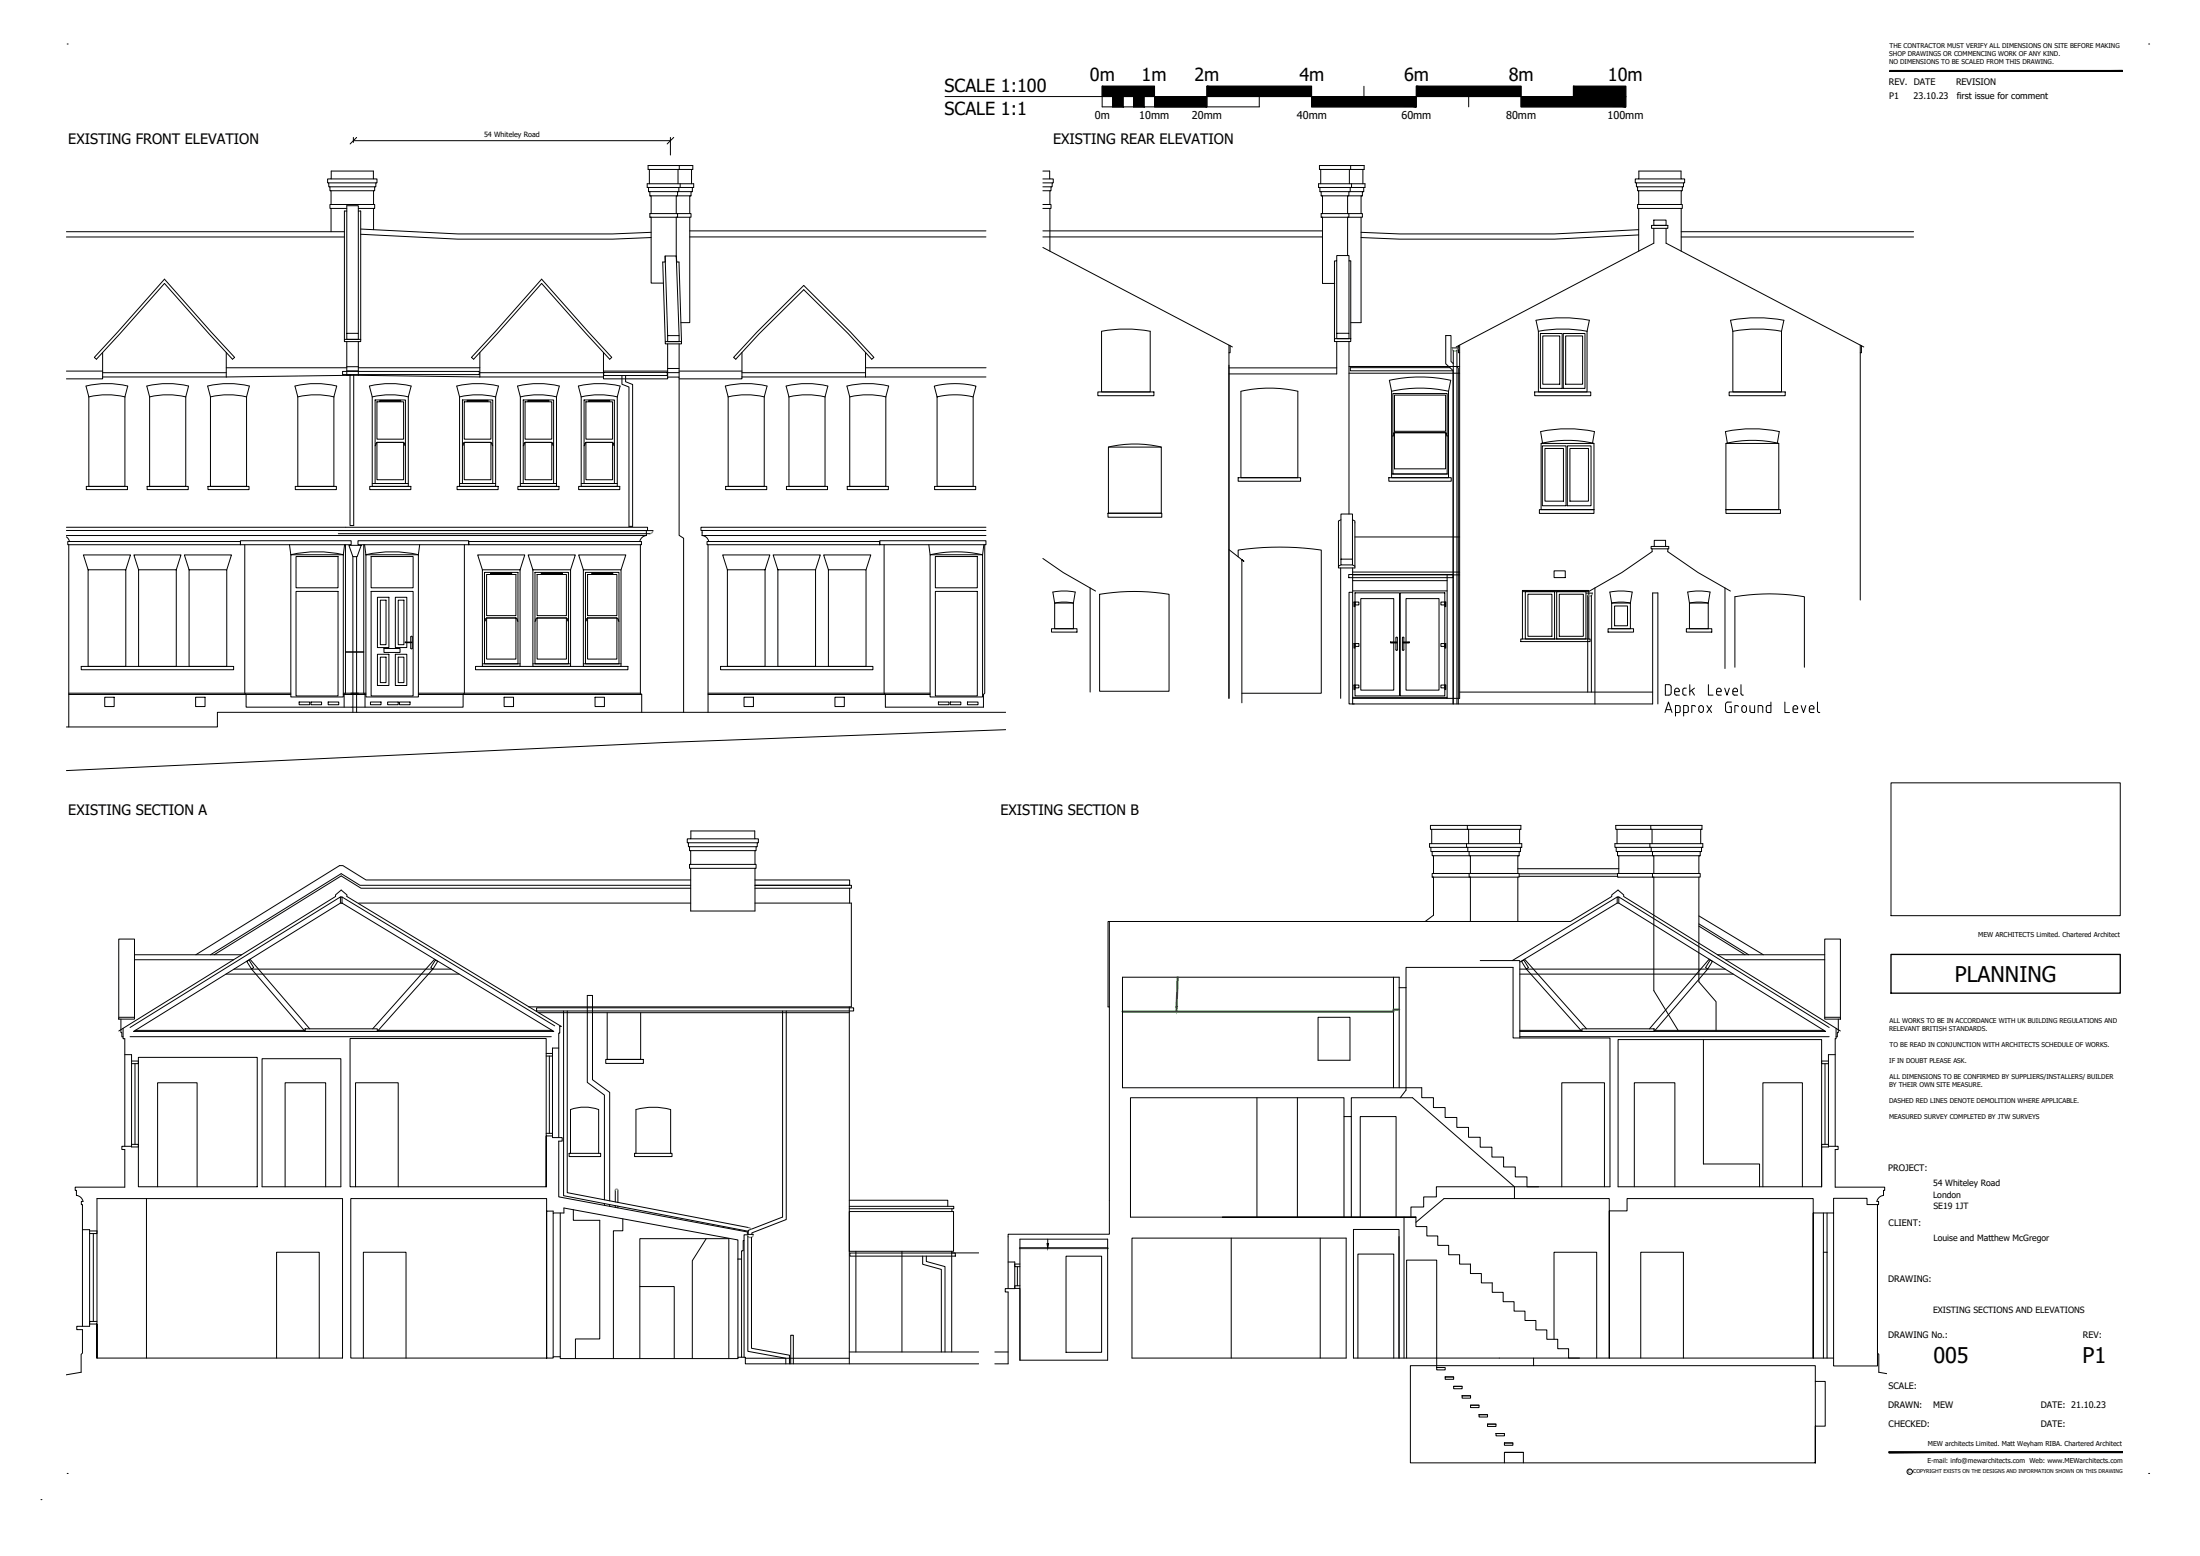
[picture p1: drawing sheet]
<svg xmlns="http://www.w3.org/2000/svg" width="420mm" height="297mm" viewBox="0 0 420 297" stroke-linecap="round" stroke-linejoin="round" font-family="sans-serif">
<!-- layer: Elevation - Road -->
<g fill="none" stroke="#000" stroke-width=".19">
<path d="M62.8 34.9h9M63 35.7h8.6M63.2 39.8h3M63.2 39h8.1M63.2 36.4h8.1M63.3 34.2h8M68.4 39.8h2.9M123.6 35.8h8.9M123.8 32.3h8.5M123.9 36.6h8.3M124 35.1v-2.8h-.2v-.7h8.5v.7h-.2v2.8M124.1 37.4h7.9"/>
<path d="M129.7 31.6v.7h-.2v2.8M129.9 35.1v.7h-.3v.8h-.2v.8h-.3v3.4h.3v.7h-.3v7.4l.6 15.2M12.7 44.2h53.1M12.7 45.2h53.1M31.4 53.3l8.9 10.1 4.5 4.8-.4 .4-13-14.5-13 14.5-.4-.4zM66.2 40.3h-.4v24.5M68.4 40.3h.5v24.5M68.9 44.7l18.5 1h29.6l7.4-.4M68.9 43.7l18.6 1h29.5l7.4-.3M71.3 43.8v-4h.3v-.8h-.3v-2.6h.3v-.7h.2v-.8h.2v-.7h-.7v-1.5h-8v1.5h-.7v.7h.2v.8h.2v.7h.2v2.6h-.2v.8h.2v4.4M103.4 53.3l13.4 14.9-.4 .4-13-14.5-12.9 14.5-.5-.4 4.5-4.8zM124.1 41.5h7.9v-.7h-.3v-3.4h.3v-.8h.2v-.8h.3v-.7h-8.9v.7h.3v.8h.2v.8h.3v3.4h-.3v.7h.3v12.5h2.3"/>
<path d="M124.1 40.8h7.6M127 48.9l.5 15.2M131.7 41.5v20.1h-1.7M131.7 45.2h56.6M131.7 44.1h56.6M12.7 70.8h6.9M16.4 73.7a16.8 16.8 0 0 1 8 0l-.5 2.1v17.1h-6.9v-17.1zM17 75.8a14.8 14.8 0 0 1 6.9 0M19.6 72v.3h-6.9M19.6 71.1h23.6M19.6 72h23.6M19.6 67.3v4.7"/>
<path d="M28 73.7a16.8 16.8 0 0 1 8 0l-.5 2.1v17.1h-6.9v-17.1zM28.6 75.8a14.8 14.8 0 0 1 6.9 0M39.7 73.7a17 17 0 0 1 7.9 0M39.7 73.7l.5 2.1M40.2 75.8a14.8 14.8 0 0 1 6.9 0M40.2 75.8v17.1h6.9v-17.1M43.2 70.2h23M43.2 67.3v4.7M47.6 73.7l-.5 2.1M56.9 75.8a14.8 14.8 0 0 1 6.9 0M56.9 75.8v17.1h6.9v-17.1M56.9 75.8l-.6-2.1a17 17 0 0 1 8 0l-.5 2.1"/>
<path d="M65.4 70.9h26.1v.6h-26.1zM65.8 64.8h3.1v.4h-3.1zM66.2 63.6h2.2v1.2h-2.2zM66.2 63.6v-24.3h2.2v24.3M66.2 65.2v6.4h2.2M66.2 70.8h2.2M66.2 70h2.2M66.8 71.5v28.8h.8v-28.8M67 71.6l-23.8 .4M68.4 65.2v6.4M68.4 70.2h23.2M68.4 71.6l23.2 .4"/>
<path d="M71.1 75.8v17.1h6.9v-17.1M71.1 75.8l-.5-2.1a17 17 0 0 1 7.9 0l-.5 2.1M71.1 75.8a14.8 14.8 0 0 1 6.9 0M71.6 76.4h5.8v15.9h-5.8zM72 76.7h5.1v7.1h-5.1zM72.5 76.4h4v.2h-4zM87.8 75.8v17.1h6.9v-17.1M87.8 75.8l-.6-2.1a17 17 0 0 1 8 0l-.5 2.1M87.8 75.8a14.8 14.8 0 0 1 6.9 0M88.3 76.4h5.8v15.9h-5.8zM88.7 76.7h5.1v7.1h-5.1zM89.2 76.4h4v.2h-4z"/>
<path d="M91.6 67.3v4.7M91.6 71.1h23.7M91.6 72h23.7M98.8 73.7a16.8 16.8 0 0 1 8 0l-.5 2.1v17.1h-6.9v-17.1zM99.4 75.8a14.8 14.8 0 0 1 6.9 0M99.9 76.4h5.8v15.9h-5.8zM100.3 76.7h5.1v7.1h-5.1zM100.8 76.4h4v.2h-4zM111 75.8a14.8 14.8 0 0 1 6.9 0M111 75.8v17.1h6.9v-17.1M111 75.8l-.5-2.1a17 17 0 0 1 7.9 0l-.5 2.1M111.5 76.4h5.8v15.9h-5.8z"/>
<path d="M111.9 76.7h5.1v7.1h-5.1zM112.4 76.4h4v.2h-4zM115.3 72v.3h12.2v-.3h2.2v30.2l.9 .6v33.2M115.3 67.3v4.7M115.3 70.8h12.2M115.3 71.1h12.1v.6h-12.1zM118.8 71.7v1.6l1.3 .6v26.6h.7v-27.1l-1.3-.5v-1.2M127.1 65.2h3.1v.4h-3.1zM127.1 65.2l-.5-15.2h.5l-.1-1.1h2.1l.2 1.1h.4l.5 15.2M127.5 64.1h2.2v1.1h-2.2zM127.5 71.1h2.2M127.5 65.6v6.4"/>
<path d="M127.5 70.3h2.2M129.7 65.6v6.4M129.7 70.8h12M139.1 75.8a14.8 14.8 0 0 1 6.9 0M139.1 75.8v17.1h6.9v-17.1M139.1 75.8l-.6-2.1a17 17 0 0 1 8 0l-.5 2.1M141.7 72v.3h-12M141.7 71.1h23.6M141.7 72h46.6M141.7 67.3v4.7M144.6 63.4l8.9-8.9 8.9 8.9 4.5 4.8-.4 .4-4.5-4.9-8.5-8.4-8.5 8.4-4.5 4.9-.4-.4zM150.1 73.7a17 17 0 0 1 8 0l-.5 2.1"/>
<path d="M150.1 73.7l.6 2.1M150.7 75.8a14.8 14.8 0 0 1 6.9 0M150.7 75.8v17.1h6.9v-17.1M161.8 73.7a16.8 16.8 0 0 1 7.9 0l-.5 2.1v17.1h-6.9v-17.1zM162.3 75.8a14.8 14.8 0 0 1 6.9 0M165.3 70.2h23M165.3 67.3v4.7M179 75.8a15.2 15.2 0 0 1 6.9 0v17.1h-6.9zM179 75.8l-.6-2.1a16.9 16.9 0 0 1 8 0l-.5 2.1M16.5 92.9h7.8v.6h-7.8zM28.1 92.9h7.9v.6h-7.9zM39.7 92.9h7.9v.6h-7.9z"/>
<path d="M56.4 92.9h7.8v.6h-7.8zM70.6 92.9h7.9v.6h-7.9zM71.1 92.3h6.9M71.8 84.7v.2M71.8 84.9l-.2 .2M72 84.4l-.2 .3M72 84.5l5.1-.1 .3 .6M72 84.5h5.1v7.1h-5.1zM77.4 85v.1M87.3 92.9h7.8v.6h-7.8zM87.8 92.3h6.9M88.6 84.5l5.2-.1 .3 .7"/>
<path d="M88.7 84.4l-.4 .7M88.7 84.5h5.1v7.1h-5.1zM98.9 92.9h7.9v.6h-7.9zM99.4 92.3h6.9M100.3 84.5l5.1-.1 .1 .2M100.3 84.4l-.4 .7M100.3 84.5h5.1v7.1h-5.1zM105.5 84.6l.1 .1M105.6 84.7v.2M105.6 84.9l.1 .2M110.5 92.9h7.9v.6h-7.9zM111 92.3h6.9"/>
<path d="M111.9 84.5h5.1v7.1h-5.1zM117 84.5l-5.1-.1-.4 .7M117 84.4l.3 .7M138.6 92.9h7.8v.6h-7.8zM150.2 92.9h7.8v.6h-7.8zM161.8 92.9h7.9v.6h-7.9zM178.5 92.9h7.8v.6h-7.8zM12.7 100.7h111v.6h-.3v.9h-110.7M12.7 102.5l.4 .4 .2 .5M12.7 101.3h112M12.9 103.4h33v.6h-33zM13.1 104v34.8"/>
<path d="M16.8 108.8l-.9-2.9h9l-.9 2.9h-7.2v18.4h7.2v-18.4M26.5 108.8l-.9-2.9h9l-.9 2.9h-7.2v18.4h7.2v-18.4M36.1 108.8h7.2v18.4h-7.2zM36.1 108.8l-.9-2.9h9l-.9 2.9M45.9 103.2h21.2v.8h-21.2zM46.7 104v28.3l.3 .3v2.4h41.4v-2.4l.3-.3v-28.3M55.3 104l.2 1.9a22.7 22.7 0 0 1 10.1 0M55.5 105.9h10.1v27.2h-10.1zM56.5 112.9h8.1v20h-8.1zM56.5 106.2h8.1v6h-8.1zM64.6 101.9h59.5M65.8 104l-.2 1.9"/>
<path d="M66 104v28.3l-.3 .3v2.4M66.6 104.1h2.4l-.8 2.2h-.8zM67.4 106.3v29.7M68.1 106.3v29.7M68.4 103.2h21.1v.8h-21.1zM69.5 104v28.3l.2 .3v2.4M69.6 104l.3 1.9M69.9 105.9h10v27.2h-10zM70.9 112.9h8v20h-8zM70.9 106.2h8v6h-8zM72.1 114h2.2v9.6h-2.2zM72.6 114.6h1.1v8.5h-1.1z"/>
<path d="M76.1 114.6h1v8.5h-1zM80.1 104l-.2 1.9a22.7 22.7 0 0 0-10 0M89.5 103.4h33v.6h-33zM92.1 108.8h7.2v18.4h-7.2zM92.1 108.8l-.9-2.9h9l-.9 2.9M92.5 109.3h6.4v17.4h-6.4zM92.6 118.5l-.1 .1M92.9 109.7h5.6v7.8h-5.6zM92.9 118h5.6v7.8h-5.6zM93.7 109.3h4v.2h-4zM98.5 118h-5.6l-.2 .2-.1 .3M98.5 118l.3 .2 .1 .4"/>
<path d="M101.8 108.8h7.2v18.4h-7.2zM101.8 108.8l-.9-2.9h9l-.9 2.9M102.2 109.3h6.4v17.4h-6.4zM102.6 118h5.6l.2 .2 .1 .3M102.6 118l-.3 .2-.1 .4M102.6 109.7h5.6v7.8h-5.6zM102.6 118h5.6v7.8h-5.6zM103.4 109.3h4v.2h-4zM108.5 118.5l.1 .1M111.4 108.8h7.2v18.4h-7.2zM111.4 108.8l-.9-2.9h9l-.9 2.9M111.8 109.3h6.4v17.4h-6.4z"/>
<path d="M112.2 118h5.6l.4 .5M112.2 118l-.2 .2-.2 .4M112.2 109.7h5.6v7.8h-5.6zM112.2 118h5.6v7.8h-5.6zM113 109.3h4v.2h-4zM118.1 118.5l.1 .1M122.3 104v28.3M123.4 102.2a1.43 1.43 0 0 0-1.2 1.2M134.1 101.3h54.2M134.1 102.2a1.43 1.43 0 0 1 1.3 1.2M135 103.4h33v.6h-33zM135.2 104v32"/>
<path d="M138.9 108.8l-.9-2.9h9l-.9 2.9h-7.2v18.4h7.2v-18.4M148.6 108.8l-.9-2.9h9l-.9 2.9h-7.2v18.4h7.2v-18.4M158.2 108.8h7.2v18.4h-7.2zM158.2 108.8l-.9-2.9h9l-.9 2.9M168 103.2h20.3v.8h-20.3zM168.8 104v28.3l.3 .3v2.4h18.7v-2.4l.3-.3v-28.3M177.4 104l.2 1.9a22.7 22.7 0 0 1 10.1 0l.2-1.9M177.6 105.9h10.1v27.2h-10.1zM178.6 112.9h8v20h-8zM178.6 106.2h8v6h-8zM188.3 100.7h-54.4v.6h.2v.9h54.2M13.1 132.3h42.4"/>
<path d="M13.1 132.6h42.4M15.5 127.2h29.1v.7h-29.1zM20 133.1h1.8v1.8h-1.8zM37.4 133.1h1.8v1.8h-1.8zM57.1 134h2.1v.5h-2.1zM59.4 134h2v.5h-2zM62.7 134h2v.5h-2zM65.6 132.3h4.3M65.6 132.6h4.3M66 124.5h3.5M70.7 134h2.1v.5h-2.1zM72.1 124.9h2.2v6h-2.2z"/>
<path d="M72.6 125.5h1.1v4.8h-1.1zM73.3 123.8h3.1v.8h-3.1zM74 134h2.1v.5h-2.1zM75.5 124.9h2.2v6h-2.2zM76.1 125.5h1v4.8h-1zM76.3 134h2v.5h-2zM77.4 122.6h1.3v.1h-1.3zM77.7 122.6v-8.6h-2.2v9.6h2.2v-.9M78.4 121.6v1M78.4 121.6l.2-.1 .1 .1M78.7 121.6v2.1l-.1 .2-.2-.2v-1M79.9 132.3h42.4"/>
<path d="M79.9 132.6h42.7M90.8 127.2h29.1v.7h-29.1zM92.1 126.7h7.2M96.3 133.1h1.8v1.8h-1.8zM101.8 126.7h7.2M111.4 126.7h7.2M113.6 133.1h1.8v1.8h-1.8zM122.3 132.3l.3 .3v3.4M135.2 132.3h42.4M135.2 132.6h42.4M137.6 127.2h29.1v.7h-29.1zM142.1 133.1h1.8v1.8h-1.8z"/>
<path d="M159.5 133.1h1.7v1.8h-1.7zM179.2 134h2v.5h-2zM181.5 134h2v.5h-2zM184.8 134h2v.5h-2zM192.1 136h-150.6v2.8h-28.8M192.1 139.3l-65 2.4-114.4 5.4"/>
</g>
<path d="M124.7 101.3l-.1 .3-.5 .3" fill="none" stroke="#ffa500" stroke-width=".25"/>
<!-- layer: OSEL_Dim 50 -->
<path d="M67.5 26.2v1M67.5 26.9h60.5M128 26.2v3.4" fill="none" stroke="#000" stroke-width=".19"/>
<!-- layer: 0 -->
<path d="M68.1 26.2l-1.2 1.3M128.7 26.2l-1.3 1.3M361.1 149.4h43.8v25.4h-43.8z" fill="none" stroke="#000" stroke-width=".19"/>
<!-- layer: Elevation - Rear -->
<g fill="none" stroke="#000" stroke-width=".19">
<path d="M199.2 32.7h1.3v1.5h.7v.7h-.3v.8h-.2v.7h-.2v2.6h.2v.8h-.2v8.1M199.2 39.8h1.3M199.2 39h1.3M199.2 36.4h1.3M199.2 35.7h1.5M199.2 34.9h1.7M199.2 34.2h1.3M251.8 35.8h8.9M252 32.3h8.5M252.1 36.6h8.3M252.2 35.1v-2.8h-.2v-.7h8.5v.7h-.2v2.8M252.3 37.4h7.9"/>
<path d="M257.9 31.6v.7h-.2v2.8M258.1 35.1v.7h-.2v.8h-.3v.8h-.2v3.4h.2v.7h-.2v7.3M312.5 34.9h9M312.7 35.7h8.6M313 39.8h8.1M313 39h8.1M313 36.4h8.1M313 34.2h8M199.2 45.2h53.4M199.2 44.1h53.4M199.2 47.2l36.2 19M252.3 41.5h7.9v-.7h-.3v-3.4h.3v-.8h.2v-.8h.3v-.7h-8.9v.7h.3v.8h.2v.8h.3v3.4h-.3v.7h.3v12.6h2.3"/>
<path d="M252.3 40.8h7.6M255.3 49.8v13.8M257.6 49.8v13.8M259.9 41.5v20.1h-1.9M313 44.8l-16.1 .9h-29.6l-7.4-.4M313 43.8l-16.1 .9h-29.6l-7.4-.3M313 47.9v-8.1h-.3v-.8h.3v-2.6h-.3v-.7h-.2v-.8h-.2v-.7h.7v-1.5h8v1.5h.7v.7h-.2v.8h-.2v.7h-.2v2.6h.2v.8h-.2v8.1M315.4 43h3.1v.6h-3.1zM315.8 42h2.4v1h-2.4zM315.8 43.6v2.8l-37.7 19.8M318.2 43.6v2.8l37.7 19.8M321.1 44.2h44.4"/>
<path d="M321.1 45.2h44.4M209.7 74.8h10.7v.7h-10.7zM210.4 63.2a25.1 25.1 0 0 1 9.3 0v11.6h-9.3zM234.7 65.9v67.4M234.7 70.2h20.6M234.9 66v1.3h-.2M237 74.7v16.5h10.9v-16.5M237 74.7a24.9 24.9 0 0 1 10.9 0M254.9 64.7h3.1v.5h-3.1zM254.9 64.7v-14.9h.4v-1h2.3v1h.4v14.9M255.3 63.6h2.3v1.1h-2.3zM255.3 65.2v6.2h-20.6"/>
<path d="M257.6 70h21.2M257.6 71.2h21.2M257.6 65.2v32.9M265.3 72.6a27 27 0 0 1 11.8 0l-.5 2.1v16.5h-10.8v-16.5zM265.8 74.7a24.9 24.9 0 0 1 10.8 0M266 75.1h10.4v15.4h-10.4zM266.3 75.4h9.8v6.9h-9.8zM276.9 70.2h-19v.6h19.6M277.3 66.4h1.1M277.5 69.4l-.4-.4v-4.9h-1v5.3l1.4 1.3v63.7M277.5 66.9v67.5M278.2 70.1l.3 .2v64.1"/>
<path d="M278.2 66.9v67.5M278.5 66v1.3h.3M278.8 65.9v67.4h-2.4M293.1 74.8h10.7v.7h-10.7zM293.3 61.1l.5 2.1M293.8 63.2v11.6h9.3v-11.6M293.8 63.2a25.2 25.2 0 0 1 9.3 0M294.2 63.7h4.1v10.4h-4.1zM294.6 64.1h3.3v9.2h-3.3zM298.6 63.7h4.1v10.4h-4.1zM299 64.1h3.2v9.2h-3.2zM303.5 61.1l-.4 2.1"/>
<path d="M303.5 61.1a27.3 27.3 0 0 0-10.1 0M330.2 74.8h10.7v.7h-10.7zM330.5 61.1l.4 2.1v11.6h9.3v-11.6M330.5 61.1a27.3 27.3 0 0 1 10.2 0M330.9 63.2a25.2 25.2 0 0 1 9.3 0M340.7 61.1l-.5 2.1M355.3 65.9v48.7M355.5 66v1.3h-.2M211.6 98h10.3v.7h-10.3zM211.7 85.4h10.1v12.6h-10.1zM211.7 85.3a22.2 22.2 0 0 1 10.1 0M236.5 91.2h11.9v.7h-11.9z"/>
<path d="M256.1 99.2l-.5 .3v8.6M258.3 99.2l.5 .3v8.6M265.2 91.2h12v.7h-12zM265.8 90.5h10.8M266 83.3l.2-.7h10l.2 .7M266.3 82.6h9.8v6.9h-9.8zM294 97.3h10.4v.7h-10.4zM294.2 82.4l.4 2.2M294.2 82.4a24.7 24.7 0 0 1 10.3 0l-.4 2.2M294.3 84.7h10.1v12.6h-10.1zM294.3 84.6a22.2 22.2 0 0 1 10.1 0M294.6 85.1h4.5v11.4h-4.5z"/>
<path d="M295.1 85.6h3.5v10.1h-3.5zM299.3 85.1h4.6v11.4h-4.6zM299.8 85.6h3.6v10.1h-3.6zM329.6 97.3h10.4v.7h-10.4zM329.6 84.7h10.1v12.6h-10.1zM329.6 84.6a22.2 22.2 0 0 1 10.1 0M329.9 84.6l-.4-2.2a24.7 24.7 0 0 1 10.3 0l-.4 2.2M199.2 106.6l3.8 2.7 6.2 3.5M201.1 113l1.8-.2 2.5 .2-.4 2.1-1.8-.2-1.8 .2zM201.4 115.1h3.6v4.9h-3.6zM208.2 112.2v19.9M210 113.4a41 41 0 0 1 13.3 0v18.6h-13.3z"/>
<path d="M234.7 104.9l2.9 2.3-.4-.4v27.4M236.5 106.3v-1.3a56.4 56.4 0 0 1 15.8 0v27.3h-15.1M256 108.4v24.9M256.1 106.7h2.2v-8.6h-2.2v9.7h2.2v-1.1M256.1 107.8l-.5 .3v.3h3.2v-.3l-.5-.3M257.6 109.7h19.9v.6h-19.9zM258.3 113.1h-.7v21.3h1M258.3 108.4v26h57.3v-21.2h1v21.2M258.3 112.8h18.1M258.3 110.8h18.1M258.3 109.7h20.5M258.3 109.2h20.5"/>
<path d="M258.6 114.9h.2v.9h-.2zM258.8 102.5h20M258.8 114.9h.7v.6h-.7zM258.8 113.2h8.5v19.6h-8.5zM267.4 113.2h8.5v19.6h-8.5zM275.2 114.9h.7v.6h-.7zM275.9 114.9h.2v.9h-.2zM276.4 109.7v23.6h-18.1M290.8 112.9h12.6M291.3 112.9h5.6v9.1h-5.6zM291.8 113.4h4.6v8.1h-4.6zM296.8 109h2.1v1.3h-2.1z"/>
<path d="M297.3 112.9h5.6v9.1h-5.6zM297.8 113.4h4.6v8.1h-4.6zM302.9 113.2h1.2M303.2 113.7v18.4M303.9 113.7v18.4M304.6 112.2v22.2M307.4 113l1.9-.2 2.4 .2-.3 2.1-1.8-.2-1.8 .2zM307.8 115.1h3.6v4.9h-3.6zM308.4 115.7h2.4v3.8h-2.4zM315.3 104.3h3.4v.5h-3.4zM315.5 104.8v.5l-5.7 4-6.2 3.5M315.9 104.3v-1.1h2.2v1.1"/>
<path d="M318.5 104.8v.5l5.8 4 6.2 3.5M322.3 113l1.9-.2 2.4 .2-.4 2.1-1.7-.2-1.8 .2zM322.7 115.1h3.5v4.9h-3.5zM329.4 112.2v15.4M200.8 120h4.9v.7h-4.9zM258.3 133.1h18.1M258.6 130.8h.2v.8h-.2zM258.6 122.9h.2v.8h-.2zM258.8 130.8h.7v.5h-.7zM258.8 122.9h.7v.5h-.7zM265.6 122.6h1.2v.1h-1.2zM266.2 122.6v-8.3h-6.3v17.4h6.3v-9"/>
<path d="M266.6 122.7v1.3l.1 .2 .2-.2M266.6 121.8v.8M266.6 121.8l.1-.2 .2 .2M266.9 121.8v2.2M267.8 121.8v2.2l.2 .2 .1-.2M267.8 121.8l.2-.2 .1 .2M267.9 122.6h1.2v.1h-1.2zM268.1 121.8v.8M268.1 122.7v1.3M268.5 122.6v-8.3h6.3v17.4h-6.3v-9M275.2 130.8h.7v.5h-.7zM275.2 122.9h.7v.5h-.7z"/>
<path d="M275.9 130.8h.2v.8h-.2zM275.9 122.9h.2v.8h-.2zM278.8 132.1h36.8M290.4 122h13.3v.5h-13.3zM290.8 122v-9.3h12.6v9.3M307.1 120h4.9v.7h-4.9zM322.1 120h4.8v.7h-4.8zM331.3 127.4v-13.5a40.3 40.3 0 0 1 13.3 0v13.5"/>
</g>
<path d="M277.3 66.4a.59 .59 0 0 0 .6 .6 .59 .59 0 0 0 .5-.6M302.9 113.2a.59 .59 0 0 0 .6 .6 .59 .59 0 0 0 .6-.6" fill="none" stroke="#ffa500" stroke-width=".25"/>
<!-- layer: Descriptive Txt -->
<g fill="none" stroke="#000" stroke-width=".19">
<path d="M318 136l.7-2 .6 2M318.1 130.7h.6l.4 .2 .1 1.4-.3 .3-.8 .1zM318.2 135.5h.9M319.8 132h.9a.46 .46 0 0 0-.3-.6 .46 .46 0 0 0-.6 .4l.1 .7 .3 .2h.5M320 136h.6l.2-.1 .1-.9-.2-.3h-.7v2M321.4 131.7v.8l.7 .2M321.5 136h.6l.3-.1v-.9l-.1-.3h-.8v2M322.1 131.4h-.6l-.1 .3M322.7 130.7v2M323 131.8l.6 .9M323.5 134.7h-.4v1.3M323.5 134.7l.3 .2"/>
<path d="M323.6 131.4l-.9 .6M324.5 134.9a.44 .44 0 0 1 .5-.2 .44 .44 0 0 1 .3 .4v.5a.44 .44 0 0 1-.4 .4 .44 .44 0 0 1-.5-.4zM326 134.7l.9 1.3M326.3 130.7v2h.9M326.9 134.7l-.9 1.3M327.8 132h.9a.46 .46 0 0 0-.3-.6 .46 .46 0 0 0-.6 .4l.1 .7 .3 .2h.5M329.4 131.4l.4 1.3 .5-1.3M330 134h.7M330 134l-.4 .2-.1 1.4 .3 .4h.2M330.3 134.9h.4v1.1h-.7M330.9 131.8l.1 .7 .3 .2h.5M331 131.8a.46 .46 0 0 1 .5-.4 .46 .46 0 0 1 .3 .6h-.9"/>
<path d="M332 134.9l-.2-.2h-.5v1.3M332.5 130.7v1.7l.2 .3h.2M332.7 135.1v.5M332.7 135.1a.44 .44 0 0 1 .4-.4 .44 .44 0 0 1 .4 .4v.5a.44 .44 0 0 1-.4 .4 .44 .44 0 0 1-.4-.4M334.2 134.7v1l.3 .3h.6v-1.3M335.8 136v-1.3h.5l.3 .2 .1 1.1M338.2 134v2h-.7l-.2-.3 .1-.8 .3-.2h.5M340.9 134v2h.9M342.4 135.4h.9a.46 .46 0 0 0-.3-.7 .46 .46 0 0 0-.6 .4l.1 .8 .3 .1h.5M344 134.7l.4 1.3 .5-1.3M345.5 135.1v.6l.2 .3h.7M345.6 135.1a.46 .46 0 0 1 .5-.4 .46 .46 0 0 1 .3 .7h-.9"/>
<path d="M347.1 134v1.7l.2 .3h.2"/>
</g>
<!-- layer: Elevation - Side -->
<g fill="none" stroke="#000" stroke-width=".19">
<path d="M131.9 158.6h12.2v1.5h.7v.8h-.2v.7h-.2v.8h-.2v2.6h.2v.8h-.2v8.1h-12.3v-8.1h-.2v-.8h.2v-2.6h-.2v-.8h-.2v-.7h-.2v-.8h.6zM22.7 179.3h3v15.2h-3zM65 172.4v-1.2l-40.2 24.9M65 171.2h.3v1.2M65.3 171.2l40.6 24.6M68.5 172.4h63.4M131.5 160.9h13.1M131.7 161.6h12.7M131.9 169h-63.2l-3.5-2.2-25 15.5M131.9 169.6h-62.9l-3.8-2.4-24.3 15.1M131.9 168h-62l-4.4-2.8h-.7l-27.4 17.1M131.9 165.8h12.3"/>
<path d="M131.9 165h12.3M131.9 162.4h12.3M131.9 160.1h12.2M144.2 168h18.1v1h-18.1h18.4v.6h-18.4M144.2 172.4h18.4v19.8h-61.6M162.3 169.6v2.8M22.7 194.2h3M22.7 196.8l41.4-25.7v-.3l1.1-.9 1.1 .9v.3l40.9 24.8h-.3v1.3h-.2v20M23.1 194.5v2.6h.2v.8h.2M23.5 196.3v2h.3v20.5M24.8 197.9h80.5M25.5 196.9l39.5-24.5h.3l40.5 24.5z"/>
<path d="M25.7 182.3h20.5M25.7 183.2h18.9M25.8 196.7h32.5M43.2 186h44.5M44.7 185h41.4M47.1 183.5l.5-.2 .9 1.4-.5 .3zM47.7 183.1l11.5 13.3M48 185l10.3 11.9M58.3 196.4h13.8v.5h-13.8zM72.1 196.7h33.3M82.7 185l-10.6 11.9M83 183.1l-11.8 13.3"/>
<path d="M83.2 183.3l.4 .2-.9 1.5-.4-.3zM102.5 192.4h60.5v.6h-60.5zM102.9 193.3h59.3M107.6 193v35.3l35.3 6.7M108.3 193v34.7l34.7 6.7M116 193.3v8.9h6.4v-8.9M149.5 193v39.3l-6.6 2.6v.7M150.2 193v39.8l-6.6 2.6v.2M162.2 192.2v68.2M23.8 201.3h1.3v17.7h1.3v-.5h-1.3M25.1 202.6h1.3v.4h-1.3M25.1 218.8h-1.8v.6h.5v7.2h-9.4v.6h.2v1a1.43 1.43 0 0 1 1.3 1.1"/>
<path d="M25.8 203v15.5M26.4 201.9h22.7v24.7h-22.7zM50 202.1h15.1v24.5h-15.1zM104.3 216.4h1.2v.8h1.9v.6h-.7v10.7l36 6.7v.5h-.6v1.1h-.2v2h-.3v20.3h.7v.2h19.9M104.3 201.1h1.2v15.7h-1.2v9.8v-28.3h-37.4v28.3h37.4M104.9 201.6v14.8M106.7 200.1h-1.2v1.5h-1.2M109 211.8v8.4M109 211.8a7.9 7.9 0 0 1 5.3 0M114.3 211.8v8.4M115.7 202.2h7.2v.8h-7.2zM121.5 211.8v8.4"/>
<path d="M121.5 211.8a12.5 12.5 0 0 1 6.6 0M128.1 211.8v8.4M15.7 234.7h1.4v18.1M15.9 229.3h-.4v.7h.2v23.2M17.1 235h1.4v.5h-1.4M17.8 235.5v16.8M28 228.8v30.5M30.1 226.6v-19.9h7.5v19.9M54.5 226.6v-19.9h7.7v19.9M67.9 226.6v-19.9h8.2v19.9M105.6 231.6v-.4h-1.2v28.1v-30.5h-37.4v30.5h38.6v-.3h1.4v.4h33.9v-.3h.7M107 231.6v27.4"/>
<path d="M108.7 220.2h6v.6h-6zM109.5 230.9v2.1h5v22.6h-4.6v3.8M115.4 229v-20l-3.2-2.4v-16.6h1v16.1l3.2 2.4v20.7M115.4 229.8v.3M116.4 230v.3M117.5 227.2v2.2M117.5 230.2v.3M118 227.2v2.3M118 230.2v.4M118.9 232.7v2.3h-1.8v24.4M121.2 220.2h7.1v.6h-7.1zM134.9 236.5l-2.7 4.2v18.7"/>
<path d="M142.1 236.8v22.3M142.7 235.6h1.2M142.8 236v22l7.3 1.3v1.1M143.5 236.2v21.2l7.3 1.3v1.7M162.2 229.1h18.8v1.2M162.2 230.3h19.9v.4h-19.9M162.2 231.3h19.9v7.6h-19.9zM162.3 239.2h20.1v.6h-20.1zM163.5 238.9v19.2M172.3 238.9v19.2M176.2 239.8v1.5l3.6 1v15.8M176.9 239.8v1l3.6 1v16.3"/>
<path d="M181.7 239.2h5.2M181.8 238.9v19.2M181.8 230.7v.6M17.1 252.8h1.4v6.5v-30.5h46.9v30.5h-46.9M18.5 252.3h-1.4v.9h-2.4v.6h1v4.5l-.2 .2v3.5l-2.9 .5M52.8 259.3v-20.2h8.2v20.2M69.4 259.3v-20.2h8.1v20.2M122.2 259.4v-22.9h17v22.9M122.2 245.6h6.6v13.8M141.6 240.4h-.7v-3.7l-33.2-6.1v1h-2.1v27.4M142.3 259.3v1.1h44.6M162.2 258.1h24.7"/>
<path d="M151 260.4v-5.5h.5v5.5"/>
</g>
<path d="M140.9 240.4v18.7" fill="none" stroke="#000" stroke-width=".2"/>
<path d="M117.5 227.2l.3-.2 .2 .2M142.7 235.6a.57 .57 0 0 0 .6 .6 .57 .57 0 0 0 .6-.6M143 234.3l.5 .3" fill="none" stroke="#ffa500" stroke-width=".25"/>
<!-- layer: Elevation - Section -->
<g fill="none" stroke="#000" stroke-width=".19">
<path d="M273.4 158.3h17.1M280.2 157.6v.7h.3v2.8M308.8 158.3h16.2M315.3 157.6v.7h.2v2.8M211.9 175.9v59.7h-19.4v10.4M273.3 161.8h17.3M273.4 161.1v-2.8h-.2v-.7h17.3v.7h-.3v2.8M273.5 167.4h16.6v-.7h-.2v-3.3h.2v-.8h.3v-.8h.2v-.7h-17.6v.7h.3v.8h.2v.8h.3v3.3h-.3v.7h.3v7.3l-1.6 1.2M273.5 162.6h16.9M273.8 163.4h16.3M273.8 166.7h16.1M280.1 161.1v.7h.2v.8h.3v.8h.2v3.3h-.2v.7h.2v8.5"/>
<path d="M289.9 165.8h19.3M289.9 167.4v8.5M290.1 166.8h18.8M290.1 167.3h18.8M308.4 161.1h16.8v.7h-.2v.8h-.3v.8h-.2v3.3h.2v.7h-15.8v-.7h.3v-3.3h-.3v-.8h-.2v-.8h-.3zM308.7 161.8h16.5M308.8 161.1v-2.8h-.2v-.7h16.4v.7h-.2v2.8M308.9 171.2l-20.1 12.2M308.9 162.6h16.1M309.2 172.4v-1.2l40.1 24.9M309.2 171.2h-.3v1.2M309.2 163.4h15.5"/>
<path d="M309.2 166.7h15.3M315.1 161.1v.7h.3v.8h.2v.8h.2v3.3h-.2v.7h.2v21.7l4.7 7.6M324.5 167.4v20l3.2 3.8v5.5M324.5 174.8l12.3 7.5M324.5 176.4l9.5 5.9M324.5 176.8l8.8 5.5M348.5 179.3h3v15.2h-3zM211.9 192.2h-.3v-16.3h88.3l7.9-4.8v-.3l1.2-.9 1.1 .9v.3l41.4 25.7M251.7 194.2h6.1v8.2h-6.1zM266.1 186.5v21.2M282.7 183.4l7.6 .1v14.6M290.3 183.7l18.6-11.3h.3l39.5 24.5h-58.4"/>
<path d="M290.3 196.7h11.8M290.3 197.9h59M290.3 186h40.7M290.3 185h39.2M290.6 183.5l.4-.2 .9 1.4-.4 .3zM291.2 183.1l11.8 13.3M291.5 185l10.6 11.9M302.1 196.4h13.8v.5h-13.8zM309 198.5h38.9v28.1h-38.9zM315.9 196.7h32.4M325.3 198.5v23.7h10.7v4.4M326.1 185l-10.2 11.9"/>
<path d="M326.4 183.1l-11.4 13.3M326.6 183.3l.4 .2-.9 1.5-.4-.3zM328 182.3h20.5M329.6 183.2h18.9M348.5 194.2h3M350.7 196.3v2h-.2v20.5M351.1 194.5v2.6h-.2v.8h-.2M240.1 209.6v22.8M247.8 209.6v22.8M268.5 207.7v.4l-1.1 1.5M348.5 203.1v15.4M349.2 218.5h-1.3v.5"/>
<path d="M349.2 202.6h-1.3v.5h1.3M349.2 218.8h1.8v.6h-.5v7.2h9.4v.6h-.2v1l-.7 .3-.6 .8h.4v.7h-.2v28.3l.2 .2v3.5l1.5 .2M350.5 201.3h-1.3v17.7h-1.3v7.6M194.8 236.6h16.7v23.1h-16.7zM200.1 236.6v.8M203.6 239.8h6.8v18.4h-6.8zM216.2 236.4h40.9v22.9h-40.9zM235.1 236.4v22.9M252.1 236.4v22.9M259.8 232.4v-19.2h6.8v19.2M267.2 236.1v23.2v-24.6h-8.7v24.6h91.7M268.1 232.4v26.9"/>
<path d="M270.4 232.4v1.8h2.1v1.7h2.1v1.8h2.1v1.8h2.1v1.8h2v1.8h2.1v1.8h2.1v1.8h2.1v1.8h2.1v1.8h2v1.8h2.1v1.8h2.1v1.8h2.1v1.8h2.1v1.8h2.1M289.2 228.8v-2.2l-19.4-17h-11.7v3.6h-1.4v-3.6h-40.8v22.8h54.5h-37M293.9 226.6h-2.3v-1.9h-2.2v-1.9h-2.2v-1.9h-2.3v-1.9h-2.2v-1.9h-2.2v-1.9h-2.3v-1.9h-2.2v-1.9h-2.2v-1.9h-2.3v-1.8h-57.1v-21.2h52.8v2h1.3v-3.8h20.5v13.4h18.5v28.5h-33.2v1.9h-2.4v1.9h-2.4v2M298.3 226.6v-19.9h8.1v19.9M312.1 226.6v-19.9h7.8v19.9M336.7 226.6v-19.9h7.5v19.9M348.2 231.6v7.5h.7v-7.5M350.2 231.6h-3.9v27.7v-30.5h-35.6v2.4h-3.4v28.1v-30.5h-31.5l-5.4 4.5M350.2 228.8h6.4v1.2h2v30.8h-8.4zM190 258.1h2.5M192.5 240.9h1.3v.9h1M194.3 241.8v3.7"/>
<path d="M194.8 241.3h-1v4.7h1v13.7M194.8 245.5h-1v.5h-1.8v.6h.5v13.8h-2.5M259.3 259.3v-19.9h6.9v19.9M268.6 259.3v-18.7h5.8v20.5M292.9 259.3v1.4M296.8 255.7v-16.6h8.1v20.2M313.4 259.3v-20.2h8.1v20.2M274.4 261.1h1.6v.4h-1.6zM276 262.9h1.6v.4h-1.6zM276 262.9h1.6M277.6 264.7h1.6v.4h-1.6zM277.6 264.7h1.6"/>
<path d="M279.2 266.5h1.6v.4h-1.6zM279.2 266.5h1.6M280.8 268.3h1.7v.4h-1.7zM280.8 268.3h1.7M282.5 270.1h1.6v.4h-1.6zM282.5 270.1h1.6M284.1 271.9h1.6v.4h-1.6zM284.1 271.9h1.6M285.7 273.7h1.6v.4h-1.6zM285.7 273.7h1.6M287.3 275.5h1.6v.4h-1.6zM287.3 279.3v-2h3.6v2"/>
<path d="M287.3 275.5h1.6M287.3 277.3h3.6M346.7 263.7h1.9v8.6h-1.9v7v-18.6h-77.3v18.6h77.3"/>
</g>
<path d="M214.4 193.1h51.7M224.9 186.5l-.2 5.6M266.1 192.7h1.1M194.8 238.3h16.7" fill="none" stroke="#00b800" stroke-width=".4"/>
<path d="M200 237.4h.2l-.1 .9z" fill="#000" stroke="#000" stroke-width=".19"/>
<path d="M267.2 188.5v19.2M268.5 188.5v19.2M256.7 213.2v19.2M258.1 213.2v19.2M348.2 239.1v20.2M348.9 239.1v20.2" fill="none" stroke="#000" stroke-width=".2"/>
<path d="M224.5 192.1h.4l-.2 1z" fill="#00b800" stroke="#00b800" stroke-width=".19"/>
<!-- layer: OSEL_Title Sheet -->
<g fill="none" stroke="#000" stroke-width=".19">
<path d="M12.8 8.4h.1M410.3 8.4h.1M7.8 286.3h.1M12.8 281.3h.1M410.3 281.3h.1"/>
<circle cx="364.7" cy="280.9" r=".51"/>
</g>
<g fill="#000" stroke="#000" stroke-width=".19">
<path d="M360.9 13.6h44.4v-.2zM360.9 13.4h44.4l-44.4 .2z"/>
<path d="M360.7 277.3h44.6v-.2zM360.7 277.1h44.6l-44.6 .2z"/>
</g>
<!-- layer: OSEL_Title_Scale Bar -->
<g fill="#000" stroke="#000" stroke-width=".19">
<path d="M212.5 18.4l2 2v-2zM212.5 18.4l2 2h-2z"/>
<path d="M216.5 18.4l2 2v-2zM216.5 18.4l2 2h-2z"/>
<path d="M210.5 16.5l10 1.9v-1.9zM210.5 16.5l10 1.9h-10z"/>
<path d="M220.5 18.4l10 2v-2zM220.5 18.4l10 2h-10z"/>
<path d="M230.5 16.5l20 1.9v-1.9zM230.5 16.5l20 1.9h-20z"/>
<path d="M250.5 18.4l20 2v-2zM250.5 18.4l20 2h-20z"/>
<path d="M270.5 16.5l20 1.9v-1.9zM270.5 16.5l20 1.9h-20z"/>
<path d="M290.5 18.4l20 2v-2zM290.5 18.4l20 2h-20z"/>
<path d="M300.5 16.5l10 1.9v-1.9zM300.5 16.5l10 1.9h-10z"/>
</g>
<g fill="none" stroke="#000" stroke-width=".19">
<path d="M180.5 18.4h30M210.5 16.5h10v1.9h-10zM210.5 18.4v2h30v-2M212.5 18.4h2v2h-2zM216.5 18.4h2v2h-2zM220.5 18.4h10v2h-10zM230.5 16.5h20v1.9h-20zM250.5 18.4h20v2h-20zM260.5 16.5v1.9M270.5 16.5h20v1.9h-20zM280.5 18.4v2M290.5 18.4h20v2h-20z"/>
<path d="M300.5 18.4v-1.9h10v1.9"/>
</g>
<!-- layer: OSEL_Status -->
<path d="M361.1 182.2h43.8v7.4h-43.8z" fill="none" stroke="#000" stroke-width=".25"/>
<g font-size="4.1">
<text x="373.4" y="187.4">PLANNING</text>
<text x="369.2" y="260.3">005</text>
<text x="397.7" y="260.3">P1</text>
</g>
<g font-size="3.4">
<text x="180.4" y="17.5">SCALE 1:100</text>
<text x="208.1" y="15.5">0m</text>
<text x="218" y="15.5">1m</text>
<text x="228.1" y="15.5">2m</text>
<text x="248.2" y="15.5">4m</text>
<text x="268.1" y="15.5">6m</text>
<text x="288.2" y="15.4">8m</text>
<text x="307.1" y="15.5">10m</text>
<text x="180.4" y="21.9">SCALE 1:1</text>
</g>
<g font-size="2.8">
<text x="13" y="27.6">EXISTING FRONT ELEVATION</text>
<text x="201.1" y="27.6">EXISTING REAR ELEVATION</text>
<text x="13" y="155.6">EXISTING SECTION A</text>
<text x="191.1" y="155.6">EXISTING SECTION B</text>
</g>
<g font-size="2.1">
<text x="209.1" y="22.6">0m</text>
<text x="217.6" y="22.6">10mm</text>
<text x="227.6" y="22.6">20mm</text>
<text x="247.7" y="22.6">40mm</text>
<text x="267.7" y="22.6">60mm</text>
<text x="287.7" y="22.6">80mm</text>
<text x="307" y="22.6">100mm</text>
</g>
<g font-size="1.7">
<text x="360.7" y="16.2">REV. DATE</text>
<text x="373.6" y="16.2">REVISION</text>
<text x="360.8" y="18.8">P1</text>
<text x="365.5" y="18.8">23.10.23</text>
<text x="373.7" y="18.9">first issue for comment</text>
<text x="360.6" y="223.5">PROJECT:</text>
<text x="369.2" y="226.4">54 Whiteley Road</text>
<text x="369.2" y="228.7">London</text>
<text x="369.2" y="230.8">SE19 1JT</text>
<text x="360.7" y="234.1">CLIENT:</text>
<text x="369.2" y="236.9">Louise and Matthew McGregor</text>
<text x="360.6" y="244.7">DRAWING:</text>
<text x="369.2" y="250.6">EXISTING SECTIONS AND ELEVATIONS</text>
<text x="360.6" y="255.5">DRAWING No.:</text>
<text x="397.8" y="255.5">REV:</text>
<text x="360.6" y="268.8">DRAWN:</text>
<text x="360.7" y="265.2">SCALE:</text>
<text x="369.2" y="268.8">MEW</text>
<text x="389.7" y="268.8">DATE: 21.10.23</text>
<text x="360.7" y="272.4">CHECKED:</text>
<text x="389.7" y="272.4">DATE:</text>
</g>
<text font-size="1.4" x="92.4" y="26.2">54 Whiteley Road</text>
<g font-size="1.3">
<text x="360.8" y="10.7">SHOP DRAWINGS OR COMMENCING WORK OF ANY KIND.</text>
<text x="360.9" y="9.1">THE CONTRACTOR MUST VERIFY ALL DIMENSIONS ON SITE BEFORE MAKING</text>
<text x="360.8" y="12.2">NO DIMENSIONS TO BE SCALED FROM THIS DRAWING.</text>
<text x="377.8" y="178.9">MEW ARCHITECTS Limited. Chartered Architect</text>
<text x="360.8" y="196.8">RELEVANT BRITISH STANDARDS.</text>
<text x="360.9" y="195.2">ALL WORKS TO BE IN ACCORDANCE WITH UK BUILDING REGULATIONS AND</text>
<text x="360.8" y="202.9">IF IN DOUBT PLEASE ASK.</text>
<text x="360.9" y="199.8">TO BE READ IN CONJUNCTION WITH ARCHITECTS SCHEDULE OF WORKS.</text>
<text x="360.8" y="207.5">BY THEIR OWN SITE MEASURE.</text>
<text x="360.9" y="206">ALL DIMENSIONS TO BE CONFIRMED BY SUPPLIERS/INSTALLERS/ BUILDER</text>
<text x="360.8" y="210.6">DASHED RED LINES DENOTE DEMOLITION WHERE APPLICABLE.</text>
<text x="360.8" y="213.7">MEASURED SURVEY COMPLETED BY JTW SURVEYS</text>
<text x="368.1" y="279.3">E-mail: info@mewarchitects.com Web: www.MEWarchitects.com</text>
<text x="368.2" y="276">MEW architects Limited. Matt Weyham RIBA. Chartered Architect</text>
</g>
<text font-size="1" x="365.4" y="281.3">COPYRIGHT EXISTS ON THE DESIGNS AND INFORMATION SHOWN ON THIS DRAWING</text>
<text font-size=".9" x="364.4" y="281.2">C</text>
</svg>
